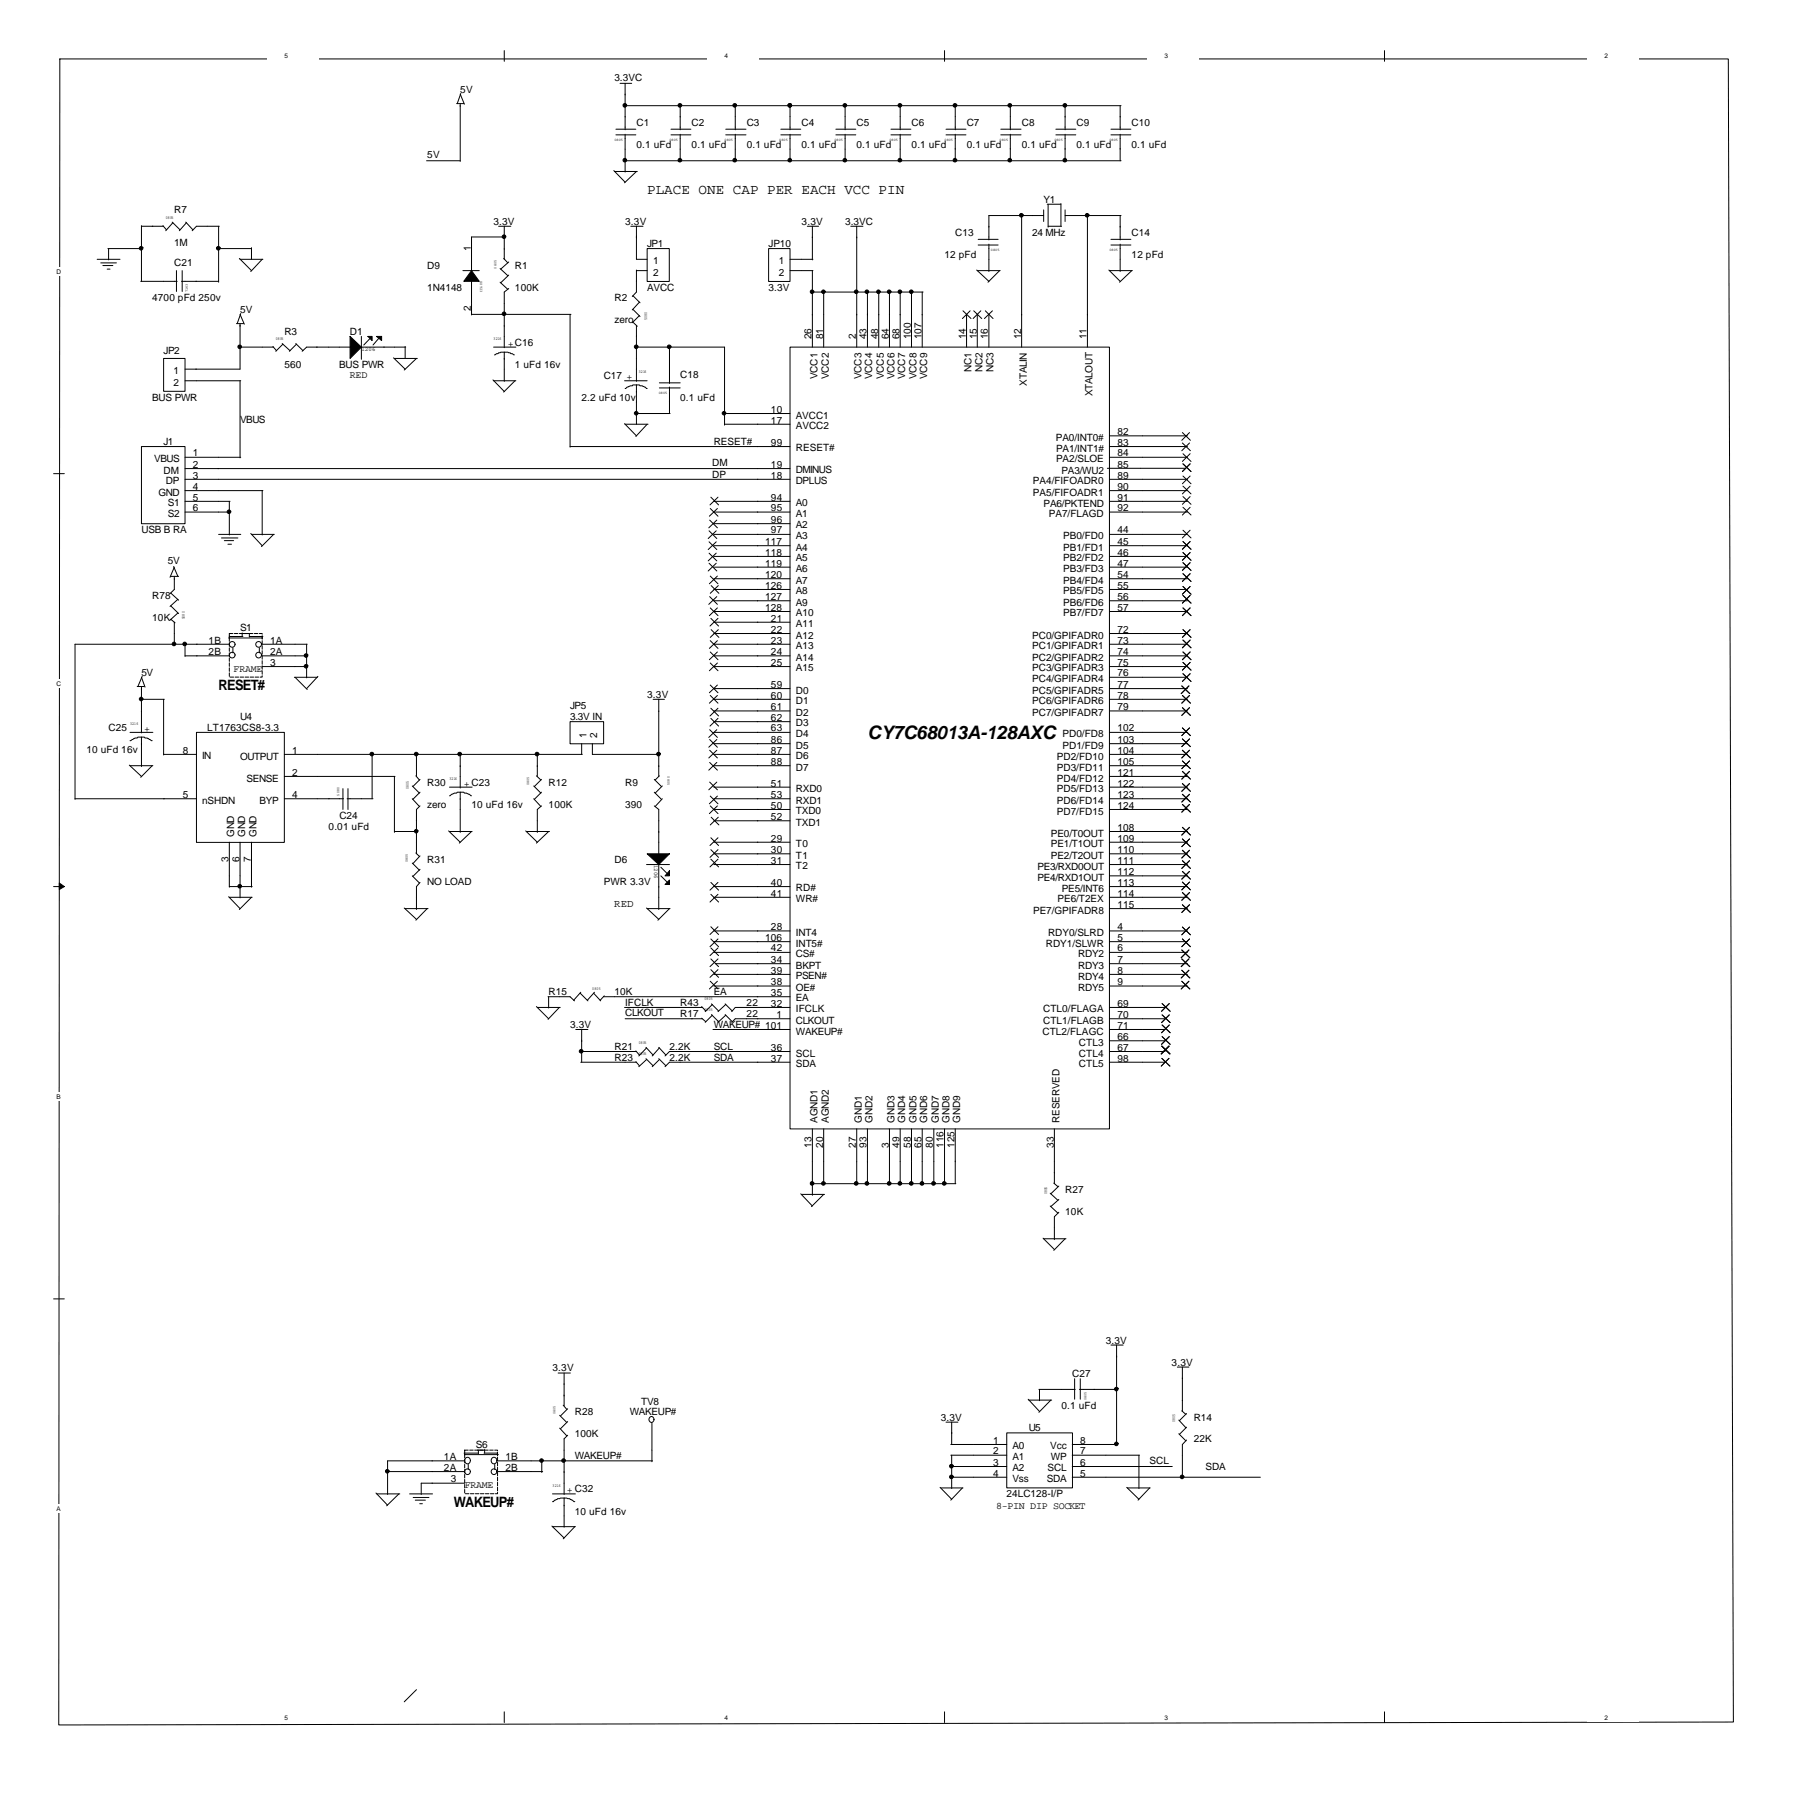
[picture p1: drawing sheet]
<svg xmlns="http://www.w3.org/2000/svg" width="213mm" height="216mm" viewBox="0 0 213 216" stroke-linecap="round" stroke-linejoin="round" font-family="sans-serif">
<path d="M7.1 7h197.7l.6 197.1-198.4 .3z" fill="none" stroke="#000" stroke-width=".12"/>
<g fill="#fff">
<path d="M31.7 6.2h6.1v1h-6.1z"/>
<path d="M31.7 203h6.1v1h-6.1z"/>
</g>
<path d="M59.8 6v1.3M59.8 202.8v1.3" fill="none" stroke="#000" stroke-width=".12"/>
<g fill="#fff">
<path d="M83.8 6.2h6.1v1h-6.1z"/>
<path d="M83.8 203h6.1v1h-6.1z"/>
</g>
<path d="M111.9 6v1.3M111.9 202.8v1.3" fill="none" stroke="#000" stroke-width=".12"/>
<g fill="#fff">
<path d="M136 6.2h6.1v1h-6.1z"/>
<path d="M136 203h6.1v1h-6.1z"/>
</g>
<path d="M164.1 6v1.3M164.1 202.8v1.3" fill="none" stroke="#000" stroke-width=".12"/>
<g fill="#fff">
<path d="M188.1 6.2h6.1v1h-6.1z"/>
<path d="M188.1 203h6.1v1h-6.1z"/>
<path d="M6.3 31.7h4.5v1h-4.5z"/>
<path d="M6.3 80.5h4.5v1h-4.5z"/>
</g>
<path d="M6.3 56.1h1.3" fill="none" stroke="#000" stroke-width=".12"/>
<path d="M6.3 129.4h4.5v1.1h-4.5z" fill="#fff"/>
<path d="M6.3 105.1h1.3" fill="none" stroke="#000" stroke-width=".12"/>
<path d="M7 104.6l.6 .5-.6 .3z" fill-rule="evenodd" fill="#000" stroke="#000" stroke-width=".12"/>
<path d="M6.3 178.3h4.5v1h-4.5z" fill="#fff"/>
<g fill="none" stroke="#000" stroke-width=".12">
<path d="M50.6 19h3.9M54.1 12.3h.9M54.5 12.3v6.8M54.5 11.1l.5 1.2M54.6 11.1l-.4 1.2M73 16h2.4M73 15.3h2.4M73.5 9.9h1.4M74.1 9.9v5.5M74.1 15.9v4.5M74.1 19h58.8M74.1 12.5h58.8"/>
<path d="M79.5 16h2.4M79.5 15.3h2.4M80.6 12.5v2.9M80.6 15.9v3.2M86 16h2.4M86 15.3h2.4M87.1 12.4v3M87.1 15.9v3.2M92.5 16h2.4M92.5 15.3h2.4M93.6 12.4v3M93.6 15.9v3.2"/>
<path d="M99.1 16h2.3M99.1 15.3h2.3M100.2 12.4v3M100.2 15.9v3.2M105.6 16h2.3M105.6 15.3h2.3M106.7 12.4v3M106.7 15.9v3.2M112.1 16h2.4M112.1 15.3h2.4M113.2 12.4v3M113.2 15.9v3.1"/>
<path d="M118.6 16h2.4M118.6 15.3h2.4M119.7 12.4v3M119.7 15.9v3.1M125.1 16h2.4M125.1 15.3h2.4M126.2 12.5v2.9M126.2 15.9v3.1M131.7 16h2.3M131.7 15.3h2.3M132.8 12.5v2.9M132.8 15.9v3.1"/>
<path d="M11.5 30.7h2.7M11.9 31.2h1.9M12.2 31.5h1.2M12.7 31.9h.3M12.8 29.5h4M12.9 29.5v1.3M16.7 33.3h4.3M16.8 26.7v6.6M16.8 26.8h2.6M19.3 26.7l.4 .5M20.4 26.3l.9 .9M20.5 26.4l-.9 .9"/>
<path d="M20.9 32.1v2.4M21.5 33.3h4.4M21.6 32.1v2.4M22 26.3l.9 .9M22.1 26.4l-.8 .9M25.8 29.5h4M25.9 26.8v6.6M26 26.8h-2.7l-.5 .5M28 38.3h.9M28.4 30.6l1.4 1.5M28.4 38.3v5.4h-6.5M28.4 37.3l.6 1.1"/>
<path d="M28.4 30.7h2.8M28.5 37.1l-.4 1.2M29.8 29.4v1.3M31.1 30.7l-1.4 1.5M42.8 39.9v2.7M54.9 32.1h1.9M55.9 33.3v4M55.9 37.3h11.8M59.1 26.8h1.4M59.3 33.4l.9 .9M59.3 31.8l.9 .9M59.7 30.6l.5 .6"/>
<path d="M59.8 26.8v3.9M59.9 28.1h-4v4M60.3 34.2l-.5 .4v6.6M60.3 32.6l-1 .9M60.3 31l-1 .9M67.6 37.3v15.7M72.7 20.2l1.4 1.4M72.8 20.3h2.7M74.8 26.8h1.4M75 35l.8 .9M75 36.7l.8 .8M75 38.2l.5 .5"/>
<path d="M75.4 32.1h1.3M75.4 20.3l-1.4 1.4M75.4 26.8v3.9h1.3M75.4 32v2.6l-.5 .5M75.4 38.6v6.6M75.8 35.8l-.9 .9M75.8 37.4l-.9 .8M76.7 29.5h2.6v3.9h-2.6zM91.1 29.5h2.5v3.9h-2.5zM93.6 32.1h2.7M93.6 30.7h2.7M95.7 26.8h1.3"/>
<path d="M96.2 34.6h13.2M96.3 26.8v4M96.3 32.1v9M97.6 34.5v6.6M100.8 26.8h1.5M101.5 26.8v14.3M102.8 34.6v6.5M104.1 34.6v6.5M105.4 34.6v6.5M106.7 34.6v6.5M108 34.6v6.5M109.3 34.6v6.5"/>
<path d="M114.1 36.8l1 .9M114.5 37.3v3.8M115 36.8l-.9 .9M115.4 36.8l.9 .9M115.7 32l1.5 1.3M115.8 32.1h2.7M115.8 37.3v3.8M115.9 29h2.4M115.9 28.4h2.4M116.2 36.8l-.9 .9M116.8 36.8l.9 .9M117.2 28.9v3.3"/>
<path d="M117.2 37.3v3.8M117.6 36.8l-.9 .9M118.5 32.1l-1.4 1.3M121.1 25.5v15.6M123.7 25.5h-6.5v2.9M123.7 24.9v1.3M124.1 24.2h1.6M124.2 26.8h1.6M124.2 24.2v2.7M125.7 24.1v2.7M126.2 24.9v1.3M126.2 25.5h6.7"/>
<path d="M128.9 25.5v15.6M131.4 32l1.4 1.3M131.5 32.1h2.7M131.7 29h2.3M131.7 28.4h2.3M132.8 25.5v2.9M132.8 28.9v3.3M134.1 32.1l-1.4 1.3M16.8 52.9h5.1v9.2h-5.1zM19.4 42.5h2.5v3.9h-2.5zM21.9 45.1h6.6M21.9 54.2h6.6"/>
<path d="M21.9 55.5h71.7M21.9 56.8h71.7M21.9 58.1h9.3M21.9 59.4h5.4M27.2 59.4v4M28.4 41.1h4M28.4 45.1v9.2M31.1 58.1v5.3M32.3 41.1l.5 .5M33.4 40.7l1 .9M33.5 40.8l-.8 .8M35.1 40.7l.8 .9"/>
<path d="M35.1 40.8l-.8 .8M41.6 41.1h-5.3l-.5 .5M42.8 41.1h5.3M43.9 40.1l-.8 .8M44.9 40.1l-.7 .8M46.6 42.4l1.4 1.3M46.7 42.5h2.8M48 41.1v1.4M49.4 42.5l-1.5 1.4M58.4 45l1.4 1.4M58.5 45.1h2.6M58.5 41.1h2.6"/>
<path d="M59.8 41.7l.7 .1v.1l.5 .2M59.8 41.7h-.5l-.7 .4M59.8 41.7v3.5M61 45.1l-1.3 1.4M67.6 52.9h26M74 50.2l1.4 1.4M74 45.1h2.7M74.1 50.3h2.7M75.4 41.1h10.5v9.3M75.4 45.6a2.11 2.11 0 0 0-1.2 .4h-.1M75.4 45.6a2.12 2.12 0 0 1 1.2 .4h.1M75.4 45.6v4.7"/>
<path d="M75.4 49h4M76.7 50.3l-1.3 1.4M78.1 46h2.5M78.1 45.4h2.5M79.3 41.1v4.3M79.3 45.9v3.1M84.2 58.9l1 .9M84.6 59.4h9M85.1 58.9l-1 .9M85.8 49h7.8M85.9 50.3h7.7M93.6 41.1h37.9v92.7h-37.9z"/>
<path d="M131.2 55.5h9.3M131.5 54.2h9.2M131.5 56.8h9.2M131.5 58.1h9.2M131.5 59.4h9.2M131.5 52.9h9.2M131.5 51.6h9.2M140.1 51.3l1 .9M140.1 52.5l1 .9M140.2 55l.9 .9M140.2 53.8l.9 .9M140.2 56.4l.9 .9"/>
<path d="M140.2 57.6l.9 .9M140.2 58.8l.9 1M141 51.3l-.9 .9M141 52.5l-.9 .9M141 55l-.9 .9M141 53.8l-.9 .9M141 56.4l-.9 .9M141 57.6l-.9 .9M141 58.8l-.9 1M20.2 68.3h1M20.2 70.3l1 .8M20.2 71.8l1 .9"/>
<path d="M20.2 73.4l.5 .4M20.6 67.1l.5 1.2M20.7 68.3v1.5l-.5 .5M20.7 73.7v2.7M20.7 67.2l-.5 1.2M21.1 71l-.9 .9M21.1 72.6l-.9 .9M21.9 60.7h5.4M21.9 77.7h5.3M21.9 76.3v1.5M25.9 63.3h2.6M26.2 63.7h2"/>
<path d="M26.6 64.1h1.1M27 64.5h.4M27.1 75.6h4M27.2 76.3h-18.3v18.4M27.2 75.4v.2M27.2 75.4h1.6M27.6 76.8v.6M28.7 75.1h.9M28.7 75v.4M29.5 75.4h1.7M29.5 75.1v.4M29.7 63.2l1.4 1.5"/>
<path d="M29.8 63.3h2.7M30.7 76.8v.6M31.1 76.3h5.3M31.1 77.7h5.3M31.1 79h5.3M31.1 75.4v.3M32.4 63.3l-1.4 1.5M36.3 76.3v4M84 62.9l.9 .9M84 64.2l.9 .9M84 65.5l.9 1M84 66.7l.9 1"/>
<path d="M84.1 61.6l.9 .9M84.1 70.7l.9 .9M84.2 60.3l.9 .9M84.2 68.3l.9 .9M84.2 72l.9 1M84.2 75.9l.9 .9M84.2 77.3l.9 .9M84.2 78.6l.9 .9M84.2 73.3l1 .9M84.3 69.4l.9 .9M84.3 74.6l.9 .9M84.6 63.3h9"/>
<path d="M84.6 60.7h9M84.6 64.7h9M84.6 65.9h9M84.6 67.2h9M84.6 68.6h9M84.6 69.8h9M84.6 71.2h9M84.6 72.5h9M84.6 75.1h9M84.6 76.3h9M84.6 77.7h9M84.6 79h9"/>
<path d="M84.6 62.1h9M84.6 73.7h9M84.9 62.9l-1 .9M84.9 64.2l-1 .9M84.9 65.5l-1 1M84.9 66.7l-1 1M84.9 61.6l-.9 .9M84.9 70.7l-.9 .9M85 60.3l-.9 .9M85 68.3l-.9 .9M85 72l-.9 1M85 75.9l-.9 .9"/>
<path d="M85 77.3l-.9 .9M85 78.6l-.9 .9M85.1 73.3l-1 .9M85.1 69.4l-.9 .9M85.1 74.6l-.9 .9M131.5 63.3h9.2M131.5 60.7h9.2M131.5 64.7h9.2M131.5 65.9h9.2M131.5 67.2h9.2M131.5 68.6h9.2M131.5 69.8h9.2"/>
<path d="M131.5 71.2h9.2M131.5 72.5h9.2M131.5 75.1h9.2M131.5 76.3h9.2M131.5 77.7h9.2M131.5 79h9.2M140.2 60.1l.9 .9M140.2 62.8l.9 .9M140.2 65.5l.9 .9M140.2 64.2l.9 .9M140.2 66.7l.9 .9M140.2 68l.9 .9"/>
<path d="M140.2 69.5l.9 .9M140.2 70.6l.9 .9M140.2 72l.9 1M140.2 74.6l.9 .9M140.2 75.8l.9 1M140.2 77.3l.9 .9M140.2 78.5l.9 .9M140.2 79.8l.9 1M141 64.2l-.9 .9M141 60.1l-.9 .9M141 62.8l-.9 .9M141 65.5l-.9 .9"/>
<path d="M141 66.7l-.9 .9M141 68l-.9 .9M141 69.5l-.9 .9M141 70.6l-.9 .9M141 72l-.9 1M141 74.6l-.9 .9M141 75.8l-.9 1M141 77.3l-.9 .9M141 78.5l-.9 .9M141 79.8l-.9 1M8.9 94.7h14.4M15.3 90.7l1.5 1.3"/>
<path d="M15.4 90.7h2.7M15.4 86.8h2.7M16.3 81.4h.8M16.8 87.3a2.13 2.13 0 0 1 1.1 .5h.1M16.8 87.3a2.11 2.11 0 0 0-1.3 .5h-.1M16.8 81.4v5.5M16.8 87.3v3.5M16.8 80.3l.4 1.1M16.8 82.9h2.7M16.8 80.2l-.5 1.2M18 90.7l-1.3 1.4M19.4 89.4h3.9"/>
<path d="M19.4 82.9v6.6M23.3 86.8h10.4v13h-10.4zM27.2 99.8v5.3M28.4 99.8v6.6M29.8 99.8v5.3M33.7 89.4h35.3M33.7 92h13.1M33.7 94.7h7M34.9 80.3h2.7M35 80.3l1.4 1.4M37.7 80.2l-1.4 1.4M40.6 93.5v2.4"/>
<path d="M41.1 94.7h3.1M41.2 93.5v2.4M44.1 89.3v5.4M46.7 98.5h2.8M46.7 92v6.6M48.9 94.7l.8 .9M48.9 93.1l.8 .9M49.3 91.9l.4 .5M49.4 89.3v2.7M49.8 95.5l-.4 .4v5.3M49.8 93.9l-.9 .8M49.8 92.4l-.9 .8"/>
<path d="M53.2 98.5l1.3 1.3M53.3 98.5h2.7M53.3 93.3h2.7M54.5 93.9a2.11 2.11 0 0 1 1.3 .4h.1M54.5 93.9a2.12 2.12 0 0 0-1.2 .4M54.5 89.4v4M54.5 93.9v4.7M55.9 98.5l-1.5 1.4M62.3 98.5l1.4 1.3M62.4 98.5h2.7M63.3 94.7l.8 .9M63.3 93.1l.8 .9"/>
<path d="M63.6 91.9l.5 .5M63.7 89.4v2.6M64.2 95.5l-.5 .4v2.7M64.2 93.9l-.9 .8M64.2 92.4l-.9 .8M65 98.5l-1.4 1.4M67.6 85.5h3.9v2.6h-3.9zM68.9 88.1v1.3M70.2 88.1v1.3h7.9M77.4 82.9h1.3M77.5 95.5l.6 .4v5.3M77.5 93.9l.9 .8"/>
<path d="M77.5 92.4l.9 .8M78.1 82.9v9.1M78.1 91.9l-.5 .5M78.5 94.7l-.9 .9M78.5 93.1l-.9 .9M84.1 86.5l.9 .9M84.1 87.6l.9 .9M84.1 88.9l.9 .9M84.1 90.3l.9 1M84.1 92.7l.9 .9M84.2 81.2l.9 .9M84.2 82.4l.9 .9"/>
<path d="M84.2 94.3l.9 .9M84.2 95.5l.9 .9M84.2 83.9l1 .9M84.2 85.1l1 .9M84.2 99.3l1 .9M84.3 96.8l.9 1M84.6 82.9h9M84.6 90.7h9M84.6 81.6h9M84.6 84.2h9M84.6 85.5h9M84.6 86.8h9"/>
<path d="M84.6 88.1h9M84.6 89.4h9M84.6 99.8h9M84.6 93.3h9M84.6 94.7h9M84.6 95.9h9M84.6 97.3h9M84.9 86.5l-.9 .9M84.9 87.6l-.9 .9M84.9 88.9l-.9 .9M84.9 90.3l-.9 1M84.9 92.7l-.9 .9"/>
<path d="M85 81.2l-.9 .9M85 82.4l-.9 .9M85 94.3l-.9 .9M85 95.5l-.9 .9M85.1 83.9l-1 .9M85.1 85.1l-1 .9M85.1 99.3l-1 .9M85.1 96.8l-.9 1M131.5 82.9h9.2M131.5 80.3h9.2M131.5 90.7h9.2M131.5 98.5h9.2"/>
<path d="M131.5 81.6h9.2M131.5 84.2h9.2M131.5 86.8h9.2M131.5 88.1h9.2M131.5 89.4h9.2M131.5 99.8h9.2M131.5 92h9.2M131.5 93.3h9.2M131.5 94.7h9.2M131.5 95.9h9.2M140.1 81.3l.9 .9M140.1 82.4l1 .9"/>
<path d="M140.1 83.9l1 .9M140.1 86.3l1 .9M140.1 87.6l1 .9M140.1 88.9l1 .9M140.1 90.2l1 .9M140.1 91.4l1 .9M140.1 92.9l1 .9M140.1 94.1l1 .9M140.1 95.3l1 .9M140.1 98l1 1M140.1 99.4l1 .9M140.9 81.3l-.9 .9"/>
<path d="M141 82.4l-.9 .9M141 83.9l-.9 .9M141 86.3l-.9 .9M141 87.6l-.9 .9M141 88.9l-.9 .9M141 90.2l-.9 .9M141 91.4l-.9 .9M141 92.9l-.9 .9M141 94.1l-.9 .9M141 95.3l-.9 .9M141 98l-.9 1M141 99.4l-.9 .9"/>
<path d="M27.1 106.3l1.3 1.4M27.2 106.3h2.7M27.2 105.1h2.7M29.8 106.3l-1.4 1.5M47.9 107.6l1.5 1.3M48 107.7h2.7M48.9 103.8l.8 .8M48.9 102.3l.8 .8M49.3 101.1l.4 .4M49.8 104.6l-.4 .5v2.7M49.8 103l-.9 .9M49.8 101.4l-.9 .9"/>
<path d="M50.6 107.7l-1.3 1.3M63.6 119.3l1.4 1.4M63.7 119.4h2.7M64.9 118.1h2.7l.5 .5M65 118.1v1.4M66.3 119.4l-1.4 1.4M68.8 117.7l.9 .9M68.8 117.6l-.8 .9M70.3 117.7l.9 .9M70.4 117.6l-.8 .9M71.5 118.1h22.1M71.6 118l-.5 .5"/>
<path d="M74 119.4h9.2M76.6 107.6l1.5 1.3M76.6 102.4h2.7M76.7 107.7h2.7M78.1 102.4v5.4M78.3 102.8l.8 .7M78.3 103.8l.8 .8M79.3 107.7l-1.3 1.3M83.1 119.3l.5 .5M84.2 116.3l.9 .9M84.2 100.7l1 .9M84.2 101.8l1 .9"/>
<path d="M84.2 104.6l1 .9M84.2 106l1 .9M84.2 109.8l1 .9M84.2 111.3l1 .9M84.2 112.3l1 .9M84.2 113.6l1 .9M84.2 114.9l1 .9M84.3 119l.9 .8M84.4 119l-.8 .9M84.6 106.3h9M84.6 115.5h9M84.6 110.3h9"/>
<path d="M84.6 111.6h9M84.6 112.9h9M84.6 101.2h9M84.6 102.4h9M84.6 105.1h9M84.6 116.8h9M84.8 114.2h8.8M85 116.3l-.9 .9M85.1 100.7l-1 .9M85.1 101.8l-1 .9M85.1 104.6l-1 .9M85.1 106l-1 .9"/>
<path d="M85.1 109.8l-1 .9M85.1 111.3l-1 .9M85.1 112.3l-1 .9M85.1 113.6l-1 .9M85.1 114.9l-1 .9M85.9 119l.9 .8M86 119l-.9 .9M93.6 119.4h-6.5l-.4 .5M131.5 106.3h9.2M131.5 107.7h9.2M131.5 119.4h6.6M131.5 115.5h9.2"/>
<path d="M131.5 114.2h9.2M131.5 110.3h9.2M131.5 111.6h9.2M131.5 112.9h9.2M131.5 101.2h9.2M131.5 102.4h9.2M131.5 103.8h9.2M131.5 105.1h9.2M131.5 116.8h9.2M137.7 118.9l1 .9M138.6 118.9l-.9 .9M140.1 112.6l.9 .9"/>
<path d="M140.1 113.6l.9 .9M140.1 115l.9 .9M140.1 116.3l.9 .9M140.1 100.8l1 .9M140.1 102l1 .9M140.1 103.3l1 .9M140.1 104.5l1 .9M140.1 105.8l1 .9M140.1 107.2l1 .9M140.1 109.9l1 .9M140.1 111.3l1 .9M140.9 112.6l-.9 .9"/>
<path d="M140.9 113.6l-.9 .9M140.9 115l-.9 .9M140.9 116.3l-.9 .9M141 100.8l-.9 .9M141 102l-.9 .9M141 103.3l-.9 .9M141 104.5l-.9 .9M141 105.8l-.9 .9M141 107.2l-.9 .9M141 109.9l-.9 .9M141 111.3l-.9 .9M68.2 122h1.5"/>
<path d="M68.8 124.6h6.6M68.8 125.9h6.6M68.9 122v3.9M74.1 120.7h9.1M75.4 125.8l.4 .5M75.4 124.5l.4 .5M76.6 125.4l.8 .9M76.6 124.1l.8 .9M76.6 125.6l-.9 .8M76.6 124.2l-.9 .9M78.1 125.4l.8 .9M78.1 124.1l.8 .9"/>
<path d="M78.1 125.6l-.8 .8M78.1 124.2l-.8 .9M83.1 120.6l.5 .5M84.3 120.2l.9 .9M84.4 120.3l-.8 .8M84.5 122h9.1M85.9 120.2l.9 .9M86 120.3l-.9 .8M93.6 124.6h-14.3l-.5 .5M93.6 125.9h-14.3l-.5 .5M93.6 120.7h-6.5l-.4 .4M96.3 133.8v7.8"/>
<path d="M97.6 133.8v6.6M101.5 133.8v6.6M102.8 133.8v6.6M105.4 133.8v6.6M106.7 133.8v6.6M108 133.8v6.6M109.3 133.8v6.6M110.7 133.8v6.6M111.9 133.8v6.6M113.2 133.8v6.5M125 133.8v6.5M131.5 122h6.6"/>
<path d="M131.5 124.6h6.6M131.5 125.9h6.6M131.5 120.7h6.6M131.5 123.3h6.6M137.7 124l.9 .9M137.7 125.4l.9 .9M137.7 120.3l1 .9M137.7 121.5l1 .9M137.7 122.8l1 1M138.5 124l-.9 .9M138.5 125.4l-.9 .9M138.6 120.3l-.9 .9"/>
<path d="M138.6 121.5l-.9 .9M138.6 122.8l-.9 1M6.3 153.9h1.3M94.9 141.5l1.4 1.4M95 141.5h2.7M96.3 140.3h17M97.6 141.5l-1.4 1.5M123.6 146.7l1.4 1.4M123.7 146.8h2.6M124.5 142.9l.9 .9M124.5 141.4l.9 .8M124.9 140.2l.5 .4"/>
<path d="M125.5 143.7l-.5 .5v2.7M125.5 142.1l-1 .9M125.5 140.5l-1 1M126.2 146.8l-1.3 1.4M131.7 159.4h1.4M132.3 159.4v11.8h-5.2M44.6 176.9l1.3 1.5M44.7 177h2.7M45.9 174.4h9.2M47.3 177l-1.5 1.4M48.5 177h2.8M49 177.4h1.8"/>
<path d="M49.2 177.8h1.2M49.7 178.2h.4M55 172.2h1.7M55.1 172.4h4M55.1 172.2v.2M55.1 173.1h-9.2v4M55.1 175.8h-5.2v1.3M55.5 173.5v.6M55.7 173a.33 .33 0 0 0-.2-.3 .33 .33 0 0 0-.4 .2 .37 .37 0 0 0 .1 .4 .37 .37 0 0 0 .4 .1l.1-.3M56.6 171.8h.8M56.7 171.8v.5M57.4 172.2h1.5"/>
<path d="M57.4 171.8v.4M58.6 173.5v.6M58.9 173a.33 .33 0 0 0-.3-.3 .33 .33 0 0 0-.3 .2 .37 .37 0 0 0 0 .4 .37 .37 0 0 0 .4 .1l.2-.3M58.9 172.1v.3M58.9 173.1h18.4M58.9 174.4h5.4M64.2 173.1v1.4M65.5 177h2.7M66.1 162.7h1.5M66.3 169.2l.9 .9M66.3 167.7l.9 .9M66.7 166.5l.5 .5"/>
<path d="M66.9 177.5l.6 .1 .6 .3M66.9 177.5l-.8 .1-.6 .3M66.9 162.7v3.9M66.9 177.5v3.5M67.3 170.1l-.4 .4v6.6M67.3 168.5l-.9 .8M67.3 166.9l-.9 .9M77.3 168.6v4.6M111.4 176.2l1.4 1.5M111.5 176.3h2.6M112.1 168.5h1.4M112.7 171.2h6.6"/>
<path d="M112.7 172.4h6.6M112.7 173.8h6.6M112.7 175h6.6M112.8 168.5v2.7M112.8 172.4v4M114.1 176.3l-1.4 1.5M119.3 169.8h7.8v6.5h-7.8zM121.8 165.8l1.4 1.5M121.9 165.9h2.7M123.1 164.6h4.3M123.2 164.6v1.4M124.5 165.9l-1.4 1.5"/>
<path d="M127.1 172.4h7.9M127.1 173.8h11.8M127.1 175h22.3M127.4 163.4v2.4M127.9 164.6h4.4M128 163.4v2.4M133.5 176.2l1.5 1.5M133.6 176.3h2.7M135 172.4v4M136.2 176.3l-1.3 1.5M139.5 162h1.4M139.7 169.9l.8 .8"/>
<path d="M139.7 168.3l.8 .9M140.1 167.2l.4 .4M140.1 162v5.3M140.6 170.6l-.5 .6v3.9M140.6 169.1l-.8 .9M140.6 167.5l-.8 .8M65.4 180.8l1.5 1.4M65.5 180.9h2.7M68.1 180.9l-1.4 1.5M49.4 200.2l-1.5 1.5"/>
<circle cx="27.5" cy="77.6" r=".34"/>
<circle cx="27.5" cy="76.4" r=".34"/>
<circle cx="30.7" cy="77.6" r=".34"/>
<circle cx="30.7" cy="76.4" r=".34"/>
<circle cx="55.4" cy="174.4" r=".33"/>
<circle cx="58.5" cy="174.4" r=".34"/>
<circle cx="77.2" cy="168.2" r=".32"/>
</g>
<path d="M27.2 75.1h3.9v5.1h-3.9zM55.1 171.8h3.9v5.2h-3.9z" fill="none" stroke="#000" stroke-width=".12" stroke-dasharray=".4 .2"/>
<g fill="#000" stroke="#000" stroke-width=".12">
<path d="M41.5 39.9l1.3 1.2-1.3 1.4z" fill-rule="evenodd"/>
<path d="M43.6 39.9h.5v.5z" fill-rule="evenodd"/>
<path d="M44.6 39.9h.6v.5z" fill-rule="evenodd"/>
<path d="M55.9 32.1l.9 1.2h-1.8z" fill-rule="evenodd"/>
<path d="M76.7 101.2h2.6l-1.2 1.2z" fill-rule="evenodd"/>
<path d="M79.3 103.2v.6h-.5z" fill-rule="evenodd"/>
<path d="M78.8 104.8l.5-.5v.5z" fill-rule="evenodd"/>
</g>
<g fill="#000" stroke="#000" stroke-width=".12">
<path d="M73.9 18.8h.1h.2l.1 .2-.1 .1h-.3zM80.4 18.8h.2h.1l.1 .2-.1 .1h-.3zM86.9 18.8h.2h.1v.3h-.3v-.1zM93.4 18.8h.2h.2v.3h-.4v-.1zM100 18.8h.1h.2v.1v.2h-.3l-.1-.1zM106.5 18.8h.1h.2l.1 .1-.1 .2h-.3zM113 18.8h.2h.1l.1 .1-.1 .2h-.3zM119.5 18.8h.2h.1v.3h-.3v-.1zM126 18.8h.2h.1v.3h-.3v-.1zM59.6 37h.1h.2v.3h-.3l-.1-.1zM59.6 27.9l.1-.1 .2 .1v.3h-.3l-.1-.2zM96.1 34.4h.1h.2v.2v.1l-.2 .1-.1-.1z"/>
<path d="M101.3 34.4h.2h.1v.3l-.1 .1-.2-.1-.1-.1zM102.6 34.4h.1h.2v.3l-.2 .1-.1-.1-.1-.1zM103.9 34.4h.2h.2v.2v.1l-.2 .1-.2-.1zM105.2 34.4h.2h.1l.1 .1-.1 .2-.1 .1-.2-.1zM106.5 34.4h.1h.2l.1 .1-.1 .2-.2 .1-.1-.1zM107.8 34.4h.2h.1v.3l-.1 .1-.2-.1v-.1zM120.9 25.4l.1-.1 .2 .1v.1v.2h-.3zM128.7 25.4l.1-.1 .2 .1v.1v.2h-.3zM75.2 40.9h.3v.3l-.1 .1-.2-.1v-.1zM75.2 48.8h.2h.1v.3l-.1 .1-.2-.1v-.1zM85.7 48.8h.1h.2v.3l-.2 .1-.1-.1-.1-.1zM20.5 76.2l.1-.1 .2 .1v.1v.2h-.3l-.1-.2z"/>
<path d="M21.7 76.2l.2-.1 .1 .1 .1 .1-.1 .2h-.3v-.2zM27 60.5l.1-.1 .2 .1v.1v.2h-.3l-.1-.2zM43.9 89.2h.3v.3l-.1 .1-.2-.1v-.1zM49.2 89.2h.3v.2v.1l-.2 .1-.1-.1-.1-.1zM54.3 89.2h.3v.3l-.1 .1-.2-.1v-.1zM68.7 124.4h.2h.1v.3h-.3v-.1zM96.1 140.1l.1-.1 .2 .1v.1v.2h-.3zM97.4 140.1l.2-.1 .1 .1 .1 .1-.1 .2h-.3v-.2zM101.3 140.1l.2-.1 .1 .1v.3h-.3l-.1-.2zM102.6 140.1l.1-.1 .2 .1v.3h-.3l-.1-.2zM105.2 140.1l.2-.1 .1 .1 .1 .1-.1 .2h-.3zM106.5 140.1l.1-.1 .2 .1 .1 .1-.1 .2h-.3z"/>
<path d="M107.8 140.1l.2-.1 .1 .1v.3h-.3v-.2zM109.1 140.1l.2-.1 .1 .1v.3h-.3l-.1-.2zM110.5 140.1l.1-.1 .2 .1v.1v.2h-.3zM111.7 140.1l.2-.1 .1 .1 .1 .1-.1 .2h-.3zM45.7 174.2l.2-.1 .1 .1 .1 .1-.1 .2-.1 .1-.2-.1zM66.6 172.9h.2h.1v.3l-.1 .1-.2-.1v-.1zM132.1 171l.2-.1h.1l.1 .2-.1 .2h-.3v-.2z"/>
<circle cx="74" cy="12.5" r=".22"/>
<circle cx="80.6" cy="12.5" r=".22"/>
<circle cx="87.1" cy="12.5" r=".22"/>
<circle cx="93.6" cy="12.5" r=".22"/>
<circle cx="100.1" cy="12.5" r=".22"/>
<circle cx="106.6" cy="12.5" r=".22"/>
<circle cx="113.2" cy="12.5" r=".22"/>
<circle cx="119.7" cy="12.5" r=".22"/>
<circle cx="126.2" cy="12.5" r=".22"/>
<circle cx="16.7" cy="29.4" r=".22"/>
<circle cx="25.9" cy="29.4" r=".22"/>
<circle cx="97.6" cy="34.6" r=".21"/>
<circle cx="28.4" cy="41.1" r=".21"/>
<circle cx="79.3" cy="41.1" r=".22"/>
<circle cx="36.3" cy="78.9" r=".22"/>
<circle cx="36.3" cy="77.7" r=".22"/>
<circle cx="16.7" cy="82.8" r=".21"/>
<circle cx="49.3" cy="98.5" r=".21"/>
<circle cx="63.6" cy="89.4" r=".22"/>
<circle cx="78" cy="89.4" r=".22"/>
<circle cx="28.4" cy="105" r=".21"/>
<circle cx="64.2" cy="173.1" r=".21"/>
<circle cx="112.7" cy="173.7" r=".22"/>
<circle cx="112.7" cy="175" r=".22"/>
<circle cx="132.3" cy="164.6" r=".22"/>
<circle cx="140.1" cy="175" r=".22"/>
</g>
<text font-size="2.2" x="102.8" y="87.5">CY7C68013A-128AXC</text>
<g font-size="1.7">
<text x="76.7" y="23">PLACE ONE CAP PER EACH VCC PIN</text>
<text x="25.9" y="81.8">RESET#</text>
<text x="53.8" y="178.5">WAKEUP#</text>
</g>
<text font-size="1.3" x="72.8" y="107.4">RED</text>
<g font-size="1.2">
<text x="54.5" y="11">5V</text>
<text x="72.8" y="9.6">3.3VC</text>
<text x="75.4" y="14.9">C1</text>
<text x="75.4" y="17.5">0.1 uFd</text>
<text x="82" y="14.9">C2</text>
<text x="82" y="17.5">0.1 uFd</text>
<text x="88.5" y="14.9">C3</text>
<text x="88.5" y="17.5">0.1 uFd</text>
<text x="95" y="14.9">C4</text>
<text x="95" y="17.5">0.1 uFd</text>
<text x="101.5" y="14.9">C5</text>
<text x="101.5" y="17.5">0.1 uFd</text>
<text x="108" y="14.9">C6</text>
<text x="108" y="17.5">0.1 uFd</text>
<text x="114.6" y="14.9">C7</text>
<text x="114.6" y="17.5">0.1 uFd</text>
<text x="121.1" y="14.9">C8</text>
<text x="121.1" y="17.5">0.1 uFd</text>
<text x="127.6" y="14.9">C9</text>
<text x="127.6" y="17.5">0.1 uFd</text>
<text x="134.1" y="14.9">C10</text>
<text x="134.1" y="17.5">0.1 uFd</text>
<text x="50.6" y="18.8">5V</text>
<text x="20.7" y="25.3">R7</text>
<text x="20.7" y="29.2">1M</text>
<text x="55.8" y="29.8" transform="rotate(-90 55.8 29.8)">1</text>
<text x="58.5" y="26.7">3.3V</text>
<text x="74.1" y="26.7">3.3V</text>
<text x="76.7" y="29.2">JP1</text>
<text x="91.1" y="29.2">JP10</text>
<text x="95" y="26.7">3.3V</text>
<text x="100.2" y="26.7">3.3VC</text>
<text x="113.2" y="27.9">C13</text>
<text x="122.3" y="27.9">24 MHz</text>
<text x="123.7" y="24">Y1</text>
<text x="134.1" y="27.9">C14</text>
<text x="18" y="35.7">4700 pFd 250v</text>
<text x="20.7" y="31.5">C21</text>
<text x="50.6" y="31.8">D9</text>
<text x="50.6" y="34.4">1N4148</text>
<text x="61" y="31.8">R1</text>
<text x="61" y="34.4">100K</text>
<text x="72.8" y="35.7">R2</text>
<text x="76.7" y="34.5">AVCC</text>
<text x="77.4" y="31.3">1</text>
<text x="77.4" y="32.7">2</text>
<text x="91.1" y="34.5">3.3V</text>
<text x="92.3" y="31.3">1</text>
<text x="92.3" y="32.7">2</text>
<text x="111.9" y="30.5">12 pFd</text>
<text x="134.1" y="30.5">12 pFd</text>
<text x="19.4" y="41.9">JP2</text>
<text x="28.4" y="37.1">5V</text>
<text x="33.7" y="39.7">R3</text>
<text x="41.5" y="39.7">D1</text>
<text x="55.8" y="36.9" transform="rotate(-90 55.8 36.9)">2</text>
<text x="60.2" y="41.1">+C16</text>
<text x="72.8" y="38.3">zero</text>
<text x="96.2" y="40.2" transform="rotate(-90 96.2 40.2)">26</text>
<text x="97.5" y="40.2" transform="rotate(-90 97.5 40.2)">81</text>
<text x="101.4" y="40.2" transform="rotate(-90 101.4 40.2)">2</text>
<text x="102.7" y="40.2" transform="rotate(-90 102.7 40.2)">43</text>
<text x="104.1" y="40.2" transform="rotate(-90 104.1 40.2)">48</text>
<text x="105.3" y="40.2" transform="rotate(-90 105.3 40.2)">64</text>
<text x="106.6" y="40.2" transform="rotate(-90 106.6 40.2)">68</text>
<text x="107.9" y="40.2" transform="rotate(-90 107.9 40.2)">100</text>
<text x="109.2" y="40.2" transform="rotate(-90 109.2 40.2)">107</text>
<text x="114.5" y="40.2" transform="rotate(-90 114.5 40.2)">14</text>
<text x="115.7" y="40.2" transform="rotate(-90 115.7 40.2)">15</text>
<text x="117.1" y="40.2" transform="rotate(-90 117.1 40.2)">16</text>
<text x="121" y="40.2" transform="rotate(-90 121 40.2)">12</text>
<text x="128.8" y="40.2" transform="rotate(-90 128.8 40.2)">11</text>
<text x="18" y="47.5">BUS PWR</text>
<text x="20.6" y="44.3">1</text>
<text x="20.6" y="45.7">2</text>
<text x="33.7" y="43.6">560</text>
<text x="40.2" y="43.6">BUS PWR</text>
<text x="41.5" y="44.8">RED</text>
<text x="61" y="43.6">1 uFd 16v</text>
<text x="68.9" y="47.5">2.2 uFd 10v</text>
<text x="71.5" y="44.9">C17 +</text>
<text x="80.6" y="44.8">C18</text>
<text x="80.6" y="47.5">0.1 uFd</text>
<text x="96.9" y="44.9" transform="rotate(-90 96.9 44.9)">VCC1</text>
<text x="98.2" y="44.9" transform="rotate(-90 98.2 44.9)">VCC2</text>
<text x="102.1" y="44.9" transform="rotate(-90 102.1 44.9)">VCC3</text>
<text x="103.4" y="44.9" transform="rotate(-90 103.4 44.9)">VCC4</text>
<text x="104.7" y="44.9" transform="rotate(-90 104.7 44.9)">VCC5</text>
<text x="106" y="44.9" transform="rotate(-90 106 44.9)">VCC6</text>
<text x="107.3" y="44.9" transform="rotate(-90 107.3 44.9)">VCC7</text>
<text x="108.6" y="44.9" transform="rotate(-90 108.6 44.9)">VCC8</text>
<text x="109.9" y="44.9" transform="rotate(-90 109.9 44.9)">VCC9</text>
<text x="115.1" y="44.1" transform="rotate(-90 115.1 44.1)">NC1</text>
<text x="116.4" y="44.1" transform="rotate(-90 116.4 44.1)">NC2</text>
<text x="117.8" y="44.1" transform="rotate(-90 117.8 44.1)">NC3</text>
<text x="121.7" y="45.7" transform="rotate(-90 121.7 45.7)">XTALIN</text>
<text x="129.5" y="47" transform="rotate(-90 129.5 47)">XTALOUT</text>
<text x="19.4" y="52.7">J1</text>
<text x="28.5" y="50.1">VBUS</text>
<text x="84.6" y="52.7">RESET#</text>
<text x="91.4" y="48.9">10</text>
<text x="91.4" y="52.8">99</text>
<text x="91.4" y="50.2">17</text>
<text x="94.3" y="49.6">AVCC1</text>
<text x="94.3" y="53.5">RESET#</text>
<text x="94.3" y="50.9">AVCC2</text>
<text x="125.1" y="52.2">PA0/INT0#</text>
<text x="125.2" y="53.5">PA1/INT1#</text>
<text x="132.4" y="52.8">83</text>
<text x="132.4" y="51.5">82</text>
<text x="18.3" y="54.8">VBUS</text>
<text x="18.8" y="58.7">GND</text>
<text x="19.4" y="56.1">DM</text>
<text x="19.6" y="57.4">DP</text>
<text x="22.9" y="54.1">1</text>
<text x="22.9" y="55.5">2</text>
<text x="22.9" y="56.7">3</text>
<text x="22.9" y="58.1">4</text>
<text x="22.9" y="59.3">5</text>
<text x="84.4" y="55.3">DM</text>
<text x="84.4" y="56.6">DP</text>
<text x="91.4" y="56.7">18</text>
<text x="91.4" y="55.5">19</text>
<text x="91.4" y="59.3">94</text>
<text x="94.3" y="57.4">DPLUS</text>
<text x="94.3" y="56.1">DMINUS</text>
<text x="122.4" y="57.4">PA4/FIFOADR0</text>
<text x="122.4" y="58.8">PA5/FIFOADR1</text>
<text x="125.2" y="54.8">PA2/SLOE</text>
<text x="125.8" y="56.1">PA3/WU2</text>
<text x="132.4" y="54.1">84</text>
<text x="132.4" y="55.5">85</text>
<text x="132.4" y="56.7">89</text>
<text x="132.4" y="58.1">90</text>
<text x="132.4" y="59.3">91</text>
<text x="16.8" y="63.2">USB B RA</text>
<text x="19.9" y="60">S1</text>
<text x="19.9" y="61.3">S2</text>
<text x="22.9" y="60.6">6</text>
<text x="90.7" y="64.6">117</text>
<text x="90.7" y="65.9">118</text>
<text x="91.4" y="60.6">95</text>
<text x="91.4" y="61.9">96</text>
<text x="91.4" y="63.2">97</text>
<text x="94.3" y="60">A0</text>
<text x="94.3" y="61.3">A1</text>
<text x="94.3" y="62.6">A2</text>
<text x="94.3" y="63.9">A3</text>
<text x="94.3" y="65.2">A4</text>
<text x="123.7" y="60">PA6/PKTEND</text>
<text x="124.3" y="61.3">PA7/FLAGD</text>
<text x="126" y="63.9">PB0/FD0</text>
<text x="126" y="65.2">PB1/FD1</text>
<text x="132.4" y="60.6">92</text>
<text x="132.4" y="63.2">44</text>
<text x="132.4" y="64.6">45</text>
<text x="132.4" y="65.9">46</text>
<text x="18" y="70.9">R78</text>
<text x="19.9" y="66.8">5V</text>
<text x="90.7" y="67.1">119</text>
<text x="90.7" y="68.5">120</text>
<text x="90.7" y="69.7">126</text>
<text x="90.7" y="71.1">127</text>
<text x="94.3" y="66.5">A5</text>
<text x="94.3" y="67.8">A6</text>
<text x="94.3" y="69.1">A7</text>
<text x="94.3" y="70.4">A8</text>
<text x="94.3" y="71.8">A9</text>
<text x="126" y="66.5">PB2/FD2</text>
<text x="126" y="67.8">PB3/FD3</text>
<text x="126" y="69.1">PB4/FD4</text>
<text x="126" y="70.4">PB5/FD5</text>
<text x="126" y="71.8">PB6/FD6</text>
<text x="132.4" y="67.1">47</text>
<text x="132.4" y="68.5">54</text>
<text x="132.4" y="69.7">55</text>
<text x="132.4" y="71.1">56</text>
<text x="18" y="73.6">10K</text>
<text x="24.7" y="76.3">1B</text>
<text x="24.7" y="77.6">2B</text>
<text x="28.4" y="74.8">S1</text>
<text x="32" y="76.3">1A</text>
<text x="32" y="77.6">2A</text>
<text x="90.7" y="72.4">128</text>
<text x="91.4" y="73.7">21</text>
<text x="91.4" y="75">22</text>
<text x="91.4" y="76.3">23</text>
<text x="91.4" y="77.6">24</text>
<text x="94.3" y="73">A10</text>
<text x="94.3" y="74.3">A11</text>
<text x="94.3" y="75.7">A12</text>
<text x="94.3" y="76.9">A13</text>
<text x="122.3" y="75.7">PC0/GPIFADR0</text>
<text x="122.3" y="76.9">PC1/GPIFADR1</text>
<text x="126" y="73">PB7/FD7</text>
<text x="132.4" y="72.4">57</text>
<text x="132.4" y="75">72</text>
<text x="132.4" y="76.3">73</text>
<text x="132.4" y="77.6">74</text>
<text x="16.8" y="80.1">5V</text>
<text x="27.7" y="79.6">FRAME</text>
<text x="32" y="78.9">3</text>
<text x="67.6" y="84">JP5</text>
<text x="76.7" y="82.7">3.3V</text>
<text x="91.4" y="78.9">25</text>
<text x="91.4" y="81.5">59</text>
<text x="91.4" y="82.8">60</text>
<text x="94.3" y="78.3">A14</text>
<text x="94.3" y="79.6">A15</text>
<text x="94.3" y="82.2">D0</text>
<text x="94.3" y="83.5">D1</text>
<text x="122.3" y="78.3">PC2/GPIFADR2</text>
<text x="122.3" y="79.6">PC3/GPIFADR3</text>
<text x="122.3" y="80.8">PC4/GPIFADR4</text>
<text x="122.3" y="82.2">PC5/GPIFADR5</text>
<text x="122.3" y="83.5">PC6/GPIFADR6</text>
<text x="132.4" y="78.9">75</text>
<text x="132.4" y="80.2">76</text>
<text x="132.4" y="81.5">77</text>
<text x="132.4" y="82.8">78</text>
<text x="10.2" y="89.2">10 uFd 16v</text>
<text x="12.9" y="86.6">C25</text>
<text x="17.1" y="86.8">+</text>
<text x="21.7" y="89.3">8</text>
<text x="24" y="90">IN</text>
<text x="24.6" y="86.6">LT1763CS8-3.3</text>
<text x="28.4" y="85.3">U4</text>
<text x="34.6" y="89.3">1</text>
<text x="67.6" y="85.3">3.3V IN</text>
<text x="69.5" y="87.5" transform="rotate(-90 69.5 87.5)">1</text>
<text x="70.8" y="87.5" transform="rotate(-90 70.8 87.5)">2</text>
<text x="91.4" y="84.1">61</text>
<text x="91.4" y="85.4">62</text>
<text x="91.4" y="86.7">63</text>
<text x="91.4" y="88.1">86</text>
<text x="91.4" y="89.3">87</text>
<text x="94.3" y="84.8">D2</text>
<text x="94.3" y="86.1">D3</text>
<text x="94.3" y="87.3">D4</text>
<text x="94.3" y="88.7">D5</text>
<text x="94.3" y="90">D6</text>
<text x="122.3" y="84.8">PC7/GPIFADR7</text>
<text x="125.9" y="87.4">PD0/FD8</text>
<text x="125.9" y="88.7">PD1/FD9</text>
<text x="132.4" y="84.1">79</text>
<text x="132.4" y="86.7">102</text>
<text x="132.4" y="88.1">103</text>
<text x="132.4" y="89.3">104</text>
<text x="21.7" y="94.5">5</text>
<text x="24" y="95.2">nSHDN</text>
<text x="28.4" y="90">OUTPUT</text>
<text x="29.2" y="92.6">SENSE</text>
<text x="30.7" y="95.2">BYP</text>
<text x="34.6" y="91.9">2</text>
<text x="34.6" y="94.5">4</text>
<text x="50.6" y="93.1">R30</text>
<text x="50.6" y="95.8">zero</text>
<text x="55" y="93.3">+ C23</text>
<text x="55.9" y="95.8">10 uFd 16v</text>
<text x="65" y="93.1">R12</text>
<text x="65" y="95.8">100K</text>
<text x="74.1" y="93.1">R9</text>
<text x="74.1" y="95.8">390</text>
<text x="91.4" y="90.7">88</text>
<text x="91.4" y="93.2">51</text>
<text x="91.4" y="95.8">50</text>
<text x="91.4" y="94.5">53</text>
<text x="94.3" y="91.3">D7</text>
<text x="94.3" y="93.9">RXD0</text>
<text x="94.3" y="95.2">RXD1</text>
<text x="125.2" y="90">PD2/FD10</text>
<text x="125.2" y="91.4">PD3/FD11</text>
<text x="125.2" y="92.6">PD4/FD12</text>
<text x="125.2" y="93.9">PD5/FD13</text>
<text x="125.2" y="95.3">PD6/FD14</text>
<text x="132.4" y="90.7">105</text>
<text x="132.4" y="91.9">121</text>
<text x="132.4" y="93.2">122</text>
<text x="132.4" y="94.5">123</text>
<text x="132.4" y="95.8">124</text>
<text x="27.8" y="99.1" transform="rotate(-90 27.8 99.1)">GND</text>
<text x="29" y="99.1" transform="rotate(-90 29 99.1)">GND</text>
<text x="30.4" y="99.1" transform="rotate(-90 30.4 99.1)">GND</text>
<text x="38.9" y="98.4">0.01 uFd</text>
<text x="40.2" y="97">C24</text>
<text x="91.4" y="99.7">29</text>
<text x="91.4" y="101.1">30</text>
<text x="91.4" y="97.2">52</text>
<text x="94.3" y="100.4">T0</text>
<text x="94.3" y="101.8">T1</text>
<text x="94.3" y="96.5">TXD0</text>
<text x="94.3" y="97.9">TXD1</text>
<text x="124.6" y="99.1">PE0/T0OUT</text>
<text x="124.6" y="100.4">PE1/T1OUT</text>
<text x="124.6" y="101.8">PE2/T2OUT</text>
<text x="125.2" y="96.5">PD7/FD15</text>
<text x="132.4" y="98.5">108</text>
<text x="132.4" y="99.7">109</text>
<text x="132.4" y="101.1">110</text>
<text x="27.1" y="102.1" transform="rotate(-90 27.1 102.1)">3</text>
<text x="28.4" y="102.1" transform="rotate(-90 28.4 102.1)">6</text>
<text x="29.7" y="102.1" transform="rotate(-90 29.7 102.1)">7</text>
<text x="50.6" y="102.3">R31</text>
<text x="50.6" y="104.9">NO LOAD</text>
<text x="71.5" y="104.9">PWR 3.3V</text>
<text x="72.8" y="102.3">D6</text>
<text x="91.4" y="105">40</text>
<text x="91.4" y="106.3">41</text>
<text x="91.4" y="102.3">31</text>
<text x="94.3" y="105.6">RD#</text>
<text x="94.3" y="106.9">WR#</text>
<text x="94.3" y="103">T2</text>
<text x="122.9" y="103">PE3/RXD0OUT</text>
<text x="122.9" y="104.4">PE4/RXD1OUT</text>
<text x="125.3" y="106.9">PE6/T2EX</text>
<text x="125.8" y="105.7">PE5/INT6</text>
<text x="132.4" y="102.3">111</text>
<text x="132.4" y="103.7">112</text>
<text x="132.4" y="105">113</text>
<text x="132.4" y="106.3">114</text>
<text x="132.4" y="107.6">115</text>
<text x="90.7" y="111.5">106</text>
<text x="91.4" y="112.7">42</text>
<text x="91.4" y="110.2">28</text>
<text x="94.3" y="113.4">CS#</text>
<text x="94.3" y="110.9">INT4</text>
<text x="94.3" y="112.2">INT5#</text>
<text x="122.4" y="108.3">PE7/GPIFADR8</text>
<text x="124" y="112.2">RDY1/SLWR</text>
<text x="124.2" y="110.9">RDY0/SLRD</text>
<text x="127.8" y="113.5">RDY2</text>
<text x="132.4" y="110.2">4</text>
<text x="132.4" y="111.5">5</text>
<text x="132.4" y="112.7">6</text>
<text x="65" y="117.9">R15</text>
<text x="72.8" y="117.9">10K</text>
<text x="74.1" y="119.2">IFCLK</text>
<text x="80.6" y="119.2">R43</text>
<text x="84.6" y="117.9">EA</text>
<text x="88.5" y="119.2">22</text>
<text x="91.4" y="118">35</text>
<text x="91.4" y="115.4">39</text>
<text x="91.4" y="114.1">34</text>
<text x="91.4" y="119.3">32</text>
<text x="91.4" y="116.7">38</text>
<text x="94.3" y="118.7">EA</text>
<text x="94.3" y="116">PSEN#</text>
<text x="94.3" y="120">IFCLK</text>
<text x="94.3" y="114.8">BKPT</text>
<text x="94.3" y="117.4">OE#</text>
<text x="123.6" y="120">CTL0/FLAGA</text>
<text x="127.8" y="114.8">RDY3</text>
<text x="127.8" y="116.1">RDY4</text>
<text x="127.8" y="117.4">RDY5</text>
<text x="132.4" y="119.3">69</text>
<text x="132.4" y="114.1">7</text>
<text x="132.4" y="115.4">8</text>
<text x="132.4" y="116.7">9</text>
<text x="67.6" y="121.8">3.3V</text>
<text x="72.8" y="125.7">R23</text>
<text x="72.8" y="124.5">R21</text>
<text x="74.1" y="120.4">CLKOUT</text>
<text x="79.3" y="125.7">2.2K</text>
<text x="79.3" y="124.5">2.2K</text>
<text x="80.6" y="120.5">R17</text>
<text x="84.6" y="121.8">WAKEUP# 101</text>
<text x="84.6" y="124.4">SCL</text>
<text x="84.6" y="125.7">SDA</text>
<text x="88.5" y="120.5">22</text>
<text x="91.4" y="124.5">36</text>
<text x="91.4" y="125.8">37</text>
<text x="92" y="120.6">1</text>
<text x="94.3" y="121.3">CLKOUT</text>
<text x="94.3" y="122.6">WAKEUP#</text>
<text x="94.3" y="125.2">SCL</text>
<text x="123.5" y="122.6">CTL2/FLAGC</text>
<text x="123.6" y="121.3">CTL1/FLAGB</text>
<text x="127.9" y="123.9">CTL3</text>
<text x="127.9" y="125.2">CTL4</text>
<text x="132.4" y="120.6">70</text>
<text x="132.4" y="121.9">71</text>
<text x="132.4" y="123.3">66</text>
<text x="132.4" y="124.5">67</text>
<text x="132.4" y="125.8">98</text>
<text x="94.3" y="126.5">SDA</text>
<text x="127.9" y="126.5">CTL5</text>
<text x="96.2" y="136" transform="rotate(-90 96.2 136)">13</text>
<text x="96.9" y="133.1" transform="rotate(-90 96.9 133.1)">AGND1</text>
<text x="97.5" y="136" transform="rotate(-90 97.5 136)">20</text>
<text x="98.2" y="133.1" transform="rotate(-90 98.2 133.1)">AGND2</text>
<text x="101.4" y="136" transform="rotate(-90 101.4 136)">27</text>
<text x="102.1" y="133.1" transform="rotate(-90 102.1 133.1)">GND1</text>
<text x="102.7" y="136" transform="rotate(-90 102.7 136)">93</text>
<text x="103.4" y="133.1" transform="rotate(-90 103.4 133.1)">GND2</text>
<text x="105.3" y="136" transform="rotate(-90 105.3 136)">3</text>
<text x="106" y="133.1" transform="rotate(-90 106 133.1)">GND3</text>
<text x="106.6" y="136" transform="rotate(-90 106.6 136)">49</text>
<text x="107.3" y="133.1" transform="rotate(-90 107.3 133.1)">GND4</text>
<text x="107.9" y="136" transform="rotate(-90 107.9 136)">58</text>
<text x="108.6" y="133.1" transform="rotate(-90 108.6 133.1)">GND5</text>
<text x="109.2" y="136" transform="rotate(-90 109.2 136)">65</text>
<text x="109.9" y="133.1" transform="rotate(-90 109.9 133.1)">GND6</text>
<text x="110.6" y="136" transform="rotate(-90 110.6 136)">80</text>
<text x="111.3" y="133.1" transform="rotate(-90 111.3 133.1)">GND7</text>
<text x="111.8" y="136" transform="rotate(-90 111.8 136)">116</text>
<text x="112.5" y="133.1" transform="rotate(-90 112.5 133.1)">GND8</text>
<text x="113.1" y="136" transform="rotate(-90 113.1 136)">125</text>
<text x="113.8" y="133.1" transform="rotate(-90 113.8 133.1)">GND9</text>
<text x="124.9" y="136" transform="rotate(-90 124.9 136)">33</text>
<text x="125.6" y="133.1" transform="rotate(-90 125.6 133.1)">RESERVED</text>
<text x="126.2" y="141.4">R27</text>
<text x="126.2" y="144">10K</text>
<text x="131.1" y="159.2">3.3V</text>
<text x="138.9" y="161.9">3.3V</text>
<text x="65.5" y="162.5">3.3V</text>
<text x="68.1" y="167.7">R28</text>
<text x="74.6" y="167.7">WAKEUP#</text>
<text x="76" y="166.4">TV8</text>
<text x="125.8" y="167">0.1 uFd</text>
<text x="127.1" y="163.1">C27</text>
<text x="52.6" y="173">1A</text>
<text x="56.4" y="171.6">S6</text>
<text x="59.9" y="173">1B</text>
<text x="68.1" y="170.3">100K</text>
<text x="68.1" y="172.9">WAKEUP#</text>
<text x="111.5" y="168.3">3.3V</text>
<text x="117.7" y="171.1">1</text>
<text x="117.7" y="172.3">2</text>
<text x="117.7" y="173.7">3</text>
<text x="120" y="171.7">A0</text>
<text x="120" y="173">A1</text>
<text x="121.9" y="169.6">U5</text>
<text x="124.5" y="171.7">Vcc</text>
<text x="124.6" y="173">WP</text>
<text x="128" y="173.7">6</text>
<text x="128" y="172.3">7</text>
<text x="128" y="171.1">8</text>
<text x="136.2" y="173.5">SCL</text>
<text x="141.5" y="168.3">R14</text>
<text x="141.5" y="170.9">22K</text>
<text x="52.6" y="174.3">2A</text>
<text x="53.4" y="175.6">3</text>
<text x="55.1" y="176.3">FRAME</text>
<text x="59.9" y="174.3">2B</text>
<text x="67.2" y="176.9">+ C32</text>
<text x="68.1" y="179.5">10 uFd 16v</text>
<text x="117.7" y="175">4</text>
<text x="118" y="178.8">8-PIN DIP SOCKET</text>
<text x="119.3" y="177.4">24LC128-I/P</text>
<text x="120" y="174.4">A2</text>
<text x="120" y="175.6">Vss</text>
<text x="124" y="175.6">SDA</text>
<text x="124.1" y="174.4">SCL</text>
<text x="128" y="175">5</text>
<text x="142.9" y="174.2">SDA</text>
</g>
<g font-size=".8">
<text x="33.7" y="6.9">5</text>
<text x="85.9" y="6.9">4</text>
<text x="138" y="6.9">3</text>
<text x="190.1" y="6.9">2</text>
<text x="6.7" y="32.4">D</text>
<text x="6.7" y="81.3">C</text>
<text x="6.7" y="130.2">B</text>
<text x="6.7" y="179.1">A</text>
<text x="33.7" y="203.8">5</text>
<text x="85.9" y="203.8">4</text>
<text x="138" y="203.8">3</text>
<text x="190.1" y="203.8">2</text>
</g>
<g font-size=".7">
<text x="42.8" y="41.6">1206</text>
<text x="77.5" y="102.4" transform="rotate(90 77.5 102.4)">1206</text>
</g>
<g font-size=".5">
<text x="19.6" y="26">0805</text>
<text x="32.7" y="40.3">0805</text>
<text x="58.5" y="40.3">3216</text>
<text x="76.4" y="37" transform="rotate(90 76.4 37)">0805</text>
<text x="75.7" y="44.2">3216</text>
<text x="21.6" y="72.5" transform="rotate(90 21.6 72.5)">0805</text>
<text x="15.4" y="85.9">3216</text>
<text x="48.4" y="93.5" transform="rotate(-90 48.4 93.5)">0805</text>
<text x="53.3" y="92.4">3216</text>
<text x="70.2" y="117.3">0805</text>
<text x="83.5" y="119.8">0805</text>
<text x="83.5" y="118.5">0805</text>
<text x="75.7" y="125">0805</text>
<text x="75.7" y="123.8">0805</text>
<text x="124.1" y="141.5" transform="rotate(-90 124.1 141.5)">0805</text>
<text x="139.3" y="168.5" transform="rotate(-90 139.3 168.5)">0805</text>
<text x="65.5" y="176.2">3216</text>
</g>
<g font-size=".4">
<text x="72.8" y="16.8">0805</text>
<text x="79.3" y="16.8">0805</text>
<text x="85.9" y="16.8">0805</text>
<text x="92.4" y="16.8">0805</text>
<text x="98.9" y="16.8">0805</text>
<text x="105.4" y="16.8">0805</text>
<text x="111.9" y="16.8">0805</text>
<text x="118.5" y="16.8">0805</text>
<text x="125" y="16.8">0805</text>
<text x="131.5" y="16.8">0805</text>
<text x="117.4" y="29.8">0805</text>
<text x="131.5" y="29.8">0805</text>
<text x="22.3" y="34.6" transform="rotate(-90 22.3 34.6)">7163</text>
<text x="56.9" y="33.3" transform="rotate(90 56.9 33.3)">SOT23</text>
<text x="58.8" y="31.8" transform="rotate(-90 58.8 31.8)">0805</text>
<text x="78.1" y="46.7">0805</text>
<text x="40" y="93.3" transform="rotate(90 40 93.3)">0805</text>
<text x="62.7" y="93" transform="rotate(-90 62.7 93)">0805</text>
<text x="79.1" y="92" transform="rotate(90 79.1 92)">0805</text>
<text x="48.3" y="102.2" transform="rotate(-90 48.3 102.2)">0805</text>
<text x="65.8" y="167.6" transform="rotate(-90 65.8 167.6)">0805</text>
<text x="128.8" y="165.9" transform="rotate(-90 128.8 165.9)">0805</text>
</g>
</svg>
